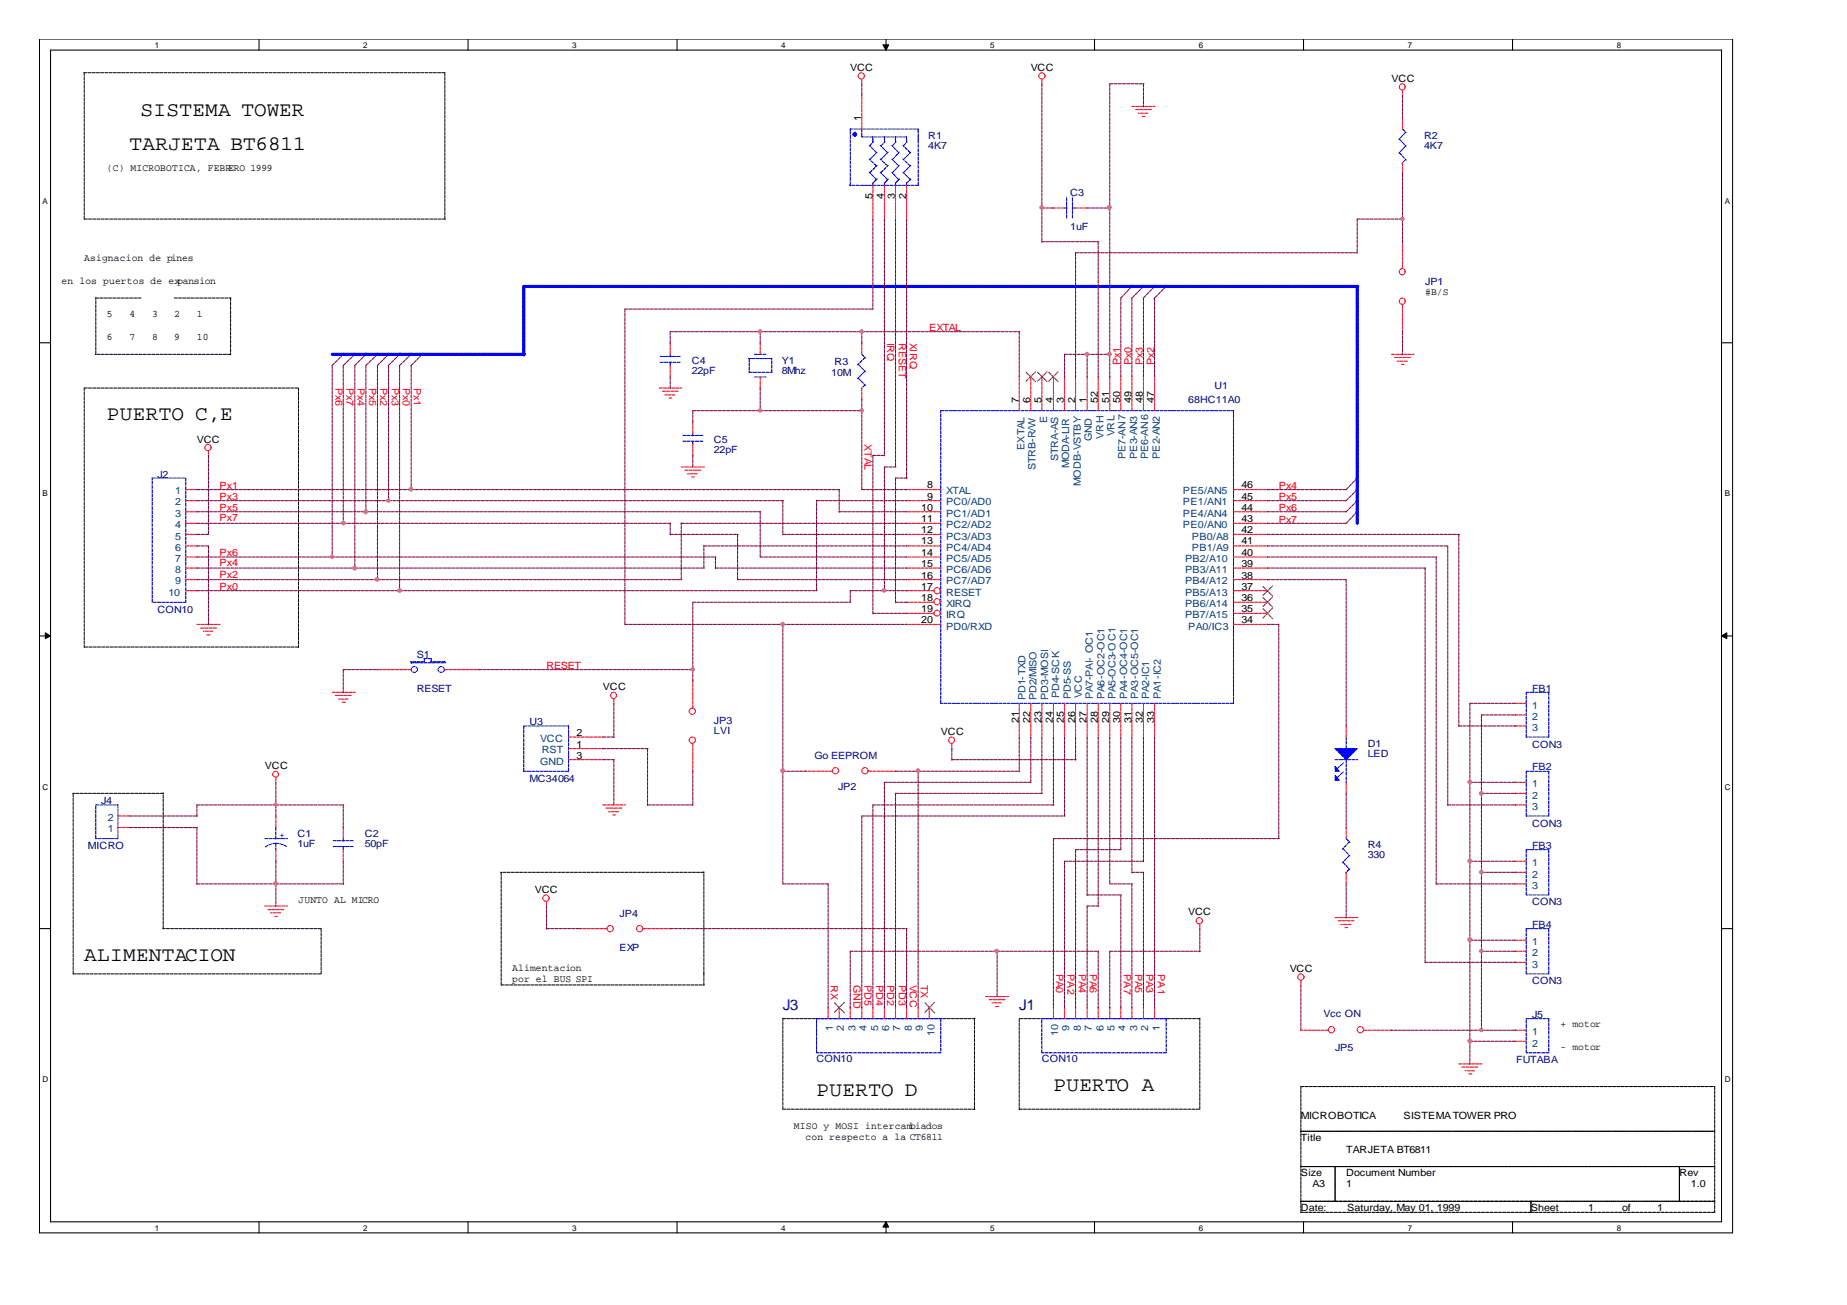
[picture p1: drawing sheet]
<svg xmlns="http://www.w3.org/2000/svg" width="297mm" height="210mm" viewBox="0 0 297 210" stroke-linecap="round" stroke-linejoin="round" font-family="sans-serif">
<g fill="none" stroke="#000" stroke-width=".17">
<path d="M6.3 6.3h272.3v192h-272.3zM8.1 8.1h268.8v188.4h-268.8zM41.7 6.3v1.8M75.3 6.3v1.8M108.9 6.3v1.8M142.5 6.3v1.8M176 6.3v1.8M209.6 6.3v1.8M243.2 6.3v1.8M6.3 55.1h1.8M276.9 55.1h1.7M6.3 102.3h1.8"/>
<path d="M276.9 102.3h1.7M6.3 149.4h1.8M276.9 149.4h1.7M41.7 196.5v1.8M75.3 196.5v1.8M108.9 196.5v1.8M142.5 196.5v1.8M176 196.5v1.8M209.6 196.5v1.8M243.2 196.5v1.8"/>
</g>
<g fill="#000" stroke="#000" stroke-width=".16">
<path d="M142 7.2h.9l-.4 .9z" fill-rule="evenodd"/>
<path d="M7.3 101.8l.8 .5-.8 .4z" fill-rule="evenodd"/>
<path d="M276.9 102.3l.8-.5v.9z" fill-rule="evenodd"/>
<path d="M142.5 196.5l.4 .9h-.9z" fill-rule="evenodd"/>
</g>
<g fill="none" stroke="#000" stroke-width=".16" stroke-dasharray=".5 .2">
<path d="M13.5 11.7v23.6M71.5 11.7h-58M13.5 35.2h58.1M71.5 35.2v-23.6M15.4 57v-9.1M15.4 47.9h7.3M28 47.9h9.2M37.1 47.9v9.2M37.1 57h-21.8M13.5 62.4h34.6M13.5 62.4v41.8M48 62.4v41.8"/>
<path d="M48 104.1h-34.5M26.2 127.6h-14.5M11.8 156.6v-29.1M11.8 156.6h39.9M26.2 149.4v-21.9M51.6 156.6v-7.3M51.6 149.4h-25.4M80.6 140.3v18.2M80.6 158.4h32.7M113.2 156.6v-16.4M113.2 140.3h-32.7M113.2 158.4v-1.8"/>
<path d="M125.9 178.4h30.9M125.9 178.4v-14.6M125.9 163.8h30.9M156.7 178.4v-14.6M163.9 163.8v14.7M163.9 178.4h29.1M193 178.4v-14.6M193 163.8h-29.2"/>
</g>
<g fill="none" stroke="#000" stroke-width=".17" stroke-dasharray=".5 .2">
<path d="M209.2 174.8h66.6M275.8 174.8v7.2M209.2 182v-7.2M209.2 182h66.6M209.2 187.6v-5.6M209.2 187.6h5.5M209.2 193.2v-5.6M209.2 193.2h37M209.2 195v-1.8M214.7 187.6v5.6M214.7 193.2h-5.5M214.7 187.6h55.4"/>
<path d="M214.7 193.2v-5.6M246.2 193.2v1.8M246.2 195h-37M246.2 193.2h29.6M246.2 195v-1.8M270.1 187.6v5.6M270.1 193.2h-55.4M270.1 187.6h5.7M270.1 193.2v-5.6M275.8 182h-66.6M275.8 182v5.6M275.8 187.6h-66.6"/>
<path d="M275.8 187.6v5.6M275.8 193.2h-5.7M275.8 193.2v1.8M275.8 195h-29.6"/>
</g>
<g fill="none" stroke="#f00" stroke-width=".17" stroke-dasharray=".5 .2">
<path d="M138.6 12.8v.8M167.6 12.8v.8M182 17.1h3.8M182.6 17.6h2.7M183.7 18.7h.4M184.6 18.2h-1.6M225.6 14.6v.8M138.6 20.8v-5.5M140.4 29.8v5.5M142.2 29.8v5.5M144 29.8v5.5M145.8 29.8v5.5"/>
<path d="M171.2 33.5h-1.9M173 33.5h1.9M225.6 20.8v-2M225.6 26.2v1.8M107.8 57v-2M107.8 58.8v1.9M122.3 57v-2M138.6 57v-2M223.8 57h3.6M224.3 57.5h2.6M225.4 58.6h.4M225.6 49v4.4"/>
<path d="M225.6 43.2v-4.4M226.3 58.1h-1.6M29.9 78.8h1.8M33.5 72.6v.7M106 62.4h3.6M106.5 62.9h2.6M107.6 64h.4M108.5 63.5h-1.6M109.6 75.1h3.7M110.2 75.6h2.6M111.3 76.7h.4M111.4 69.7v-2"/>
<path d="M111.4 71.5v1.8M112.1 76.2h-1.5M122.3 60.6v1.9M138.6 62.4v1.9M151.3 78.8h-5.6M163.9 66.1v-5.5M165.8 66.1v-5.5M167.6 66.1v-5.5M169.4 66.1v-5.5M171.2 66.1v-5.5M173 66.1v-5.5M174.8 66.1v-5.5"/>
<path d="M176.6 66.1v-5.5M178.5 66.1v-5.5M180.3 66.1v-5.5M182 66.1v-5.5M183.9 66.1v-5.5M185.7 66.1v-5.5M198.4 78.8h5.5M29.9 80.5h1.8M29.9 82.3h1.8M29.9 84.2h1.8M29.9 86h1.8M29.9 87.8h1.8"/>
<path d="M29.9 89.6h1.8M29.9 91.4h1.8M29.9 93.2h1.8M29.9 95h1.8M150.2 98.7h-4.5M150.2 96.9h-4.5M150.2 95h-4.5M151.3 93.2h-5.6M151.3 91.4h-5.6M151.3 89.6h-5.6M151.3 87.8h-5.6M151.3 86h-5.6"/>
<path d="M151.3 84.2h-5.6M151.3 82.3h-5.6M151.3 80.5h-5.6M198.4 80.5h5.5M198.4 82.3h5.5M198.4 84.2h5.5M198.4 86h5.5M198.4 87.8h5.5M198.4 89.6h5.5M198.4 91.4h5.5M198.4 93.2h5.5M198.4 95h5.5"/>
<path d="M198.4 96.9h5.5M198.4 98.7h5.5M31.7 100.4h3.7M32.3 101h2.6M33.3 102.1h.5M34.2 101.5h-1.5M53.4 111.4h3.7M53.9 111.9h2.7M55 113h.5M56 112.5h-1.6M66.1 107.7h-5.5M71.5 107.7h5.5"/>
<path d="M91.4 118.5h5.6M98.7 112.5v.7M111.4 119.6v4.5M111.4 113.9v-4.5M151.3 100.4h-5.6M153.1 119.6v.9M163.9 113.1v5.5M165.8 113.1v5.5M167.6 113.1v5.5M169.4 113.1v5.5M171.2 113.1v5.5M173 113.1v5.5"/>
<path d="M174.8 113.1v5.5M176.6 113.1v5.5M178.5 113.1v5.5M180.3 113.1v5.5M182 113.1v5.5M183.9 113.1v5.5M185.7 113.1v5.5M198.4 100.4h5.5M216.5 118.5v-1.8M245.4 113.1h-1.8M245.4 115h-1.8M245.4 116.8h-1.8"/>
<path d="M19 133.1h1.9M19 131.2h1.9M44.4 125.1v.8M44.4 133.1v-1.9M44.4 136.7v1.9M55.2 134.9v-1.9M55.2 136.7v1.9M91.4 120.4h5.6M91.4 122.2h5.6M96.9 129.5h3.7M97.5 130h2.6M98.6 131.1h.4"/>
<path d="M99.5 130.6h-1.6M133.9 124.1h-4.4M139.7 124.1h4.4M216.5 125.8v1.9M216.5 134.9v-1.9M245.4 125.8h-1.8M245.4 127.6h-1.8M245.4 129.5h-1.8M245.4 138.5h-1.8M42.6 145.7h3.6M43.1 146.3h2.6M44.2 147.4h.4"/>
<path d="M45.1 146.8h-1.6M87.9 145v.8M97.6 149.4h-4.4M103.5 149.4h4.4M193 148.7v.8M209.2 157.7v.8M214.7 147.6h3.7M215.2 148.1h2.6M216.3 149.2h.4M216.5 140.3v2M217.3 148.7h-1.7M245.4 151.2h-1.8"/>
<path d="M245.4 153h-1.8M245.4 154.8h-1.8M245.4 140.3h-1.8M245.4 142.2h-1.8M133.2 163.8v-1.8M135 163.8v-1.8M136.7 163.8v-1.8M138.6 163.8v-1.8M140.4 163.8v-1.8M142.2 163.8v-1.8M144 163.8v-1.8M145.8 163.8v-1.8"/>
<path d="M147.7 163.8v-1.8M149.4 163.8v-1.8M158.5 160.3h3.7M159.1 160.8h2.6M160.1 161.9h.5M161 161.3h-1.5M169.4 163.8v-1.8M171.2 163.8v-1.8M173 163.8v-1.8M174.8 163.8v-1.8M176.6 163.8v-1.8M178.5 163.8v-1.8"/>
<path d="M180.3 163.8v-1.8M182 163.8v-1.8M183.9 163.8v-1.8M185.7 163.8v-1.8M213.6 165.7h-4.5M219.4 165.7h4.5M234.6 171.1h3.7M235.1 171.6h2.6M236.2 172.7h.5M237.2 172.2h-1.6M245.4 165.7h-1.8M245.4 167.5h-1.8"/>
<circle cx="138.5" cy="12.2" r=".5"/>
<circle cx="167.6" cy="12.2" r=".5"/>
<circle cx="225.5" cy="14" r=".49"/>
<circle cx="225.5" cy="48.4" r=".49"/>
<circle cx="225.5" cy="43.7" r=".49"/>
<circle cx="33.5" cy="72" r=".5"/>
<circle cx="150.7" cy="95" r=".5"/>
<circle cx="150.7" cy="96.8" r=".5"/>
<circle cx="150.7" cy="98.6" r=".48"/>
<circle cx="98.7" cy="111.9" r=".49"/>
<circle cx="111.3" cy="114.4" r=".5"/>
<circle cx="111.3" cy="119.1" r=".5"/>
<circle cx="153" cy="119.1" r=".49"/>
<circle cx="44.3" cy="124.5" r=".47"/>
<circle cx="134.4" cy="124" r=".5"/>
<circle cx="139.1" cy="124" r=".5"/>
<circle cx="87.8" cy="144.5" r=".5"/>
<circle cx="98.1" cy="149.4" r=".5"/>
<circle cx="102.9" cy="149.4" r=".5"/>
<circle cx="192.9" cy="148.1" r=".5"/>
<circle cx="209.2" cy="157.2" r=".5"/>
<circle cx="214.1" cy="165.6" r=".5"/>
<circle cx="218.8" cy="165.6" r=".5"/>
</g>
<g fill="none" stroke="#00f" stroke-width=".17" stroke-dasharray=".5 .2">
<path d="M136.7 21.1v8.6M136.7 29.6v.3M136.7 21.1v-.4M136.7 20.8h11M138.6 20.8v1.3M139.9 27.8l1.2-1.2M139.9 25.7l1.2-1.2M139.9 23.5l.6-.7M140.4 29.8v-.4M140.4 29.5l.7-.7M140.4 22.9v-.4M140.4 22.5v-.6"/>
<path d="M140.7 29.1l.4-.3M141 28.9l-1.2-1.2M141 26.7l-1.2-1.1M141 24.6l-1.2-1.2M141.6 27.8l1.2-1.2M141.6 25.7l1.2-1.2M141.6 23.5l.7-.7M142.2 29.8v-.4M142.2 29.5l.6-.7M142.2 22.9v-.4M142.2 22v.6M142.6 29.1l.2-.3"/>
<path d="M142.7 28.9l-1.1-1.2M142.7 26.7l-1.1-1.1M142.7 24.6l-1.1-1.2M143.5 27.8l1.1-1.2M143.5 25.7l1.1-1.2M143.5 23.5l.6-.7M144 29.8v-.4M144 29.5l.6-.7M144 22.9v-.4M144 22.5v-.6M144.4 29.1l.2-.3M144.5 28.9l-1.1-1.2"/>
<path d="M144.5 26.7l-1.1-1.1M144.5 24.6l-1.1-1.2M145.3 27.8l1.2-1.2M145.3 25.7l1.2-1.2M145.3 23.5l.6-.7M145.8 29.8v-.4M145.8 29.5l.7-.7M145.8 22.9v-.4M145.8 22.5v-.6M145.8 22h-7.3M146.2 29.1l.3-.3M146.4 28.9l-1.2-1.2"/>
<path d="M146.4 26.7l-1.2-1.1M146.4 24.6l-1.2-1.2M147.7 29.8v-7.3M147.7 22v.6M147.7 22v-1M147.7 29.8h-11M147.7 20.8v.4M171.2 33.5h.4M171.5 35.1v-3.4M172.5 35.1v-3.4M173 33.5h-.6M225 22.4l1.1 1.2"/>
<path d="M225 24.6l1.1 1.2M225.6 20.8l.5 .6M226.1 21.3l-1.1 1.2M226.1 23.5l-1.1 1.2M226.1 25.7l-.6 .6M106.2 58.3h3.3M106.2 57.3h3.3M107.8 57v.4M107.8 58.8v-.6M120.5 57.7v2.3M120.5 59.9h3.7M123.2 57h-1.9"/>
<path d="M124.1 57.7h-3.7M124.1 59.9v-2.3M138 58.6l1.2 1.2M138.6 57l.6 .6M139.1 57.5l-1.2 1.2M139.1 59.7l-1.2 1.2M24.5 76.9h5.4M29.9 76.9v20M109.8 71h3.3M109.8 70h3.3M111.4 69.7v.4M111.4 71.5v-.6"/>
<path d="M123.2 60.6h-1.9M138 60.8l1.2 1.2M139.1 61.9l-.6 .6M151.3 66.1h47.1M198.4 66.1v47M24.5 96.9v-20M29.9 96.9h-5.4M66.1 106.6h5.5M66.1 106.4v.3M68.2 105.9v.6M68.2 106.4h-2.2M69.3 106.4v-.6"/>
<path d="M69.3 105.9h-1.1M71.5 106.6v-.2M71.5 106.4h-2.2M84.2 116.8h7.2M91.4 116.8v7.3M151.3 113.1v-47M198.4 113.1h-47.1M216.5 118.5v2M245.4 111.4h3.7M245.4 118.5v-7.1M249.1 111.4v7.1M249.1 118.5h-3.7"/>
<path d="M15.4 129.5h3.6M15.4 134.9v-5.4M19 129.5v5.4M19 134.9h-3.6M42.6 134.9h3.6M44.4 135.7v1.1M44.4 133.1v1.9M44.4 135.7l-.8 .1-.9 .4M46.1 136.2l-.7-.4-1-.1M53.6 136.2h3.4M53.6 135.2h3.4M55.2 134.9v.4"/>
<path d="M55.2 136.7v-.6M84.2 124.1v-7.3M91.4 124.1h-7.2M214.7 122.2h3.7M215.1 123.6l1-.9M215.1 125.1l1-1M216 136.5l1.1 1.2M216 138.7l1.1 1.2M216.5 122.2v3.7M216.5 134.9l.6 .6M217 135.4l-1.1 1.2M217 137.6l-1.1 1.2"/>
<path d="M217 139.8l-.6 .6M245.4 124.1h3.7M245.4 131.2v-7.1M245.4 136.7h3.7M249.1 124.1v7.1M249.1 131.2h-3.7M249.1 136.7v7.2M245.4 149.4h3.7M245.4 156.6v-7.2M245.4 143.9v-7.2M249.1 149.4v7.2M249.1 156.6h-3.7"/>
<path d="M249.1 143.9h-3.7M131.3 163.8h20M131.3 169.3v-5.5M151.3 163.8v5.5M151.3 169.3h-20M167.6 163.8h19.9M167.6 169.3v-5.5M187.5 163.8v5.5M187.5 169.3h-19.9M245.4 163.8h3.7M245.4 169.3v-5.5M249.1 163.8v5.5"/>
<path d="M249.1 169.3h-3.7"/>
<circle cx="66.7" cy="107.7" r=".48"/>
<circle cx="71" cy="107.7" r=".48"/>
</g>
<g fill="#00f" stroke="#00f" stroke-width=".17" stroke-dasharray=".5 .2">
<path d="M214.7 120.4h3.6l-1.8 1.8z" fill-rule="evenodd"/>
<path d="M214.7 123.3l.7 .8h-.7z" fill-rule="evenodd"/>
<path d="M214.7 124.7l.7 .8h-.7z" fill-rule="evenodd"/>
<circle cx="137.4" cy="21.6" r=".31"/>
</g>
<g fill="none" stroke="#804000" stroke-width=".17" stroke-dasharray=".5 .2">
<path d="M165 59.9l1.5 1.5M166.9 59.9l1.5 1.5M168.7 59.9l1.5 1.5M165 61.3l1.5-1.5M166.9 61.3l1.5-1.5M168.7 61.3l1.5-1.5M203.1 94.3l1.5 1.6M203.1 95.8l1.5-1.6M203.1 96.1l1.5 1.5M203.1 97.6l1.5-1.6M203.1 97.9l1.5 1.6M203.1 99.4l1.5-1.6"/>
<path d="M134.2 161.3l1.6 1.6M134.2 162.8l1.6-1.6M148.8 161.3l1.5 1.6M148.8 162.8l1.5-1.6"/>
</g>
<g fill="none" stroke="#800040" stroke-width=".17" stroke-dasharray=".5 .2">
<path d="M138.6 13.5v1.9M167.6 13.5v20M178.5 13.5h5.5M178.5 13.5v20M183.9 13.5v3.7M225.6 15.3v3.7M140.4 35.2v14.6M142.2 35.2v38.1M144 35.2v40M145.8 35.2v41.8M167.6 33.5h1.9M167.6 38.9h9.1"/>
<path d="M167.6 33.5v5.5M174.8 33.5h3.8M176.6 38.9v21.8M178.5 33.5v23.6M218.3 35.2h7.3M218.3 35.2v5.5M225.6 28v7.3M225.6 35.2v3.8M53.4 58.8v30.9M55.2 57l-1.9 1.9M55.2 58.8v25.5M57.1 57l-2 1.9"/>
<path d="M57.1 58.8v32.7M58.8 57l-1.8 1.9M58.8 58.8v23.6M60.7 57l-1.9 1.9M60.7 58.8v34.5M62.5 57l-1.9 1.9M62.5 58.8v21.8M64.3 57l-1.9 1.9M64.3 58.8v36.3M66.1 57l-1.9 1.9M66.1 58.8v20M67.9 57l-1.9 1.9"/>
<path d="M100.5 49.7h40M100.5 49.7v50.8M107.8 53.4h14.5M107.8 53.4v1.8M122.3 53.4v1.8M122.3 53.4h16.4M138.6 53.4v1.8M138.6 53.4h25.4M163.9 53.4v7.3M171.2 57h3.7M171.2 57v3.7M173 40.7h45.4"/>
<path d="M173 40.7v20M174.8 57v3.7M174.8 57h3.8M178.5 57v3.7M180.3 47.9v12.8M182 46.1l-1.8 1.9M182 47.9v12.8M183.9 46.1l-2 1.9M183.9 47.9v12.8M185.7 46.1l-1.9 1.9M185.7 47.9v12.8M187.5 46.1l-1.9 1.9"/>
<path d="M225.6 53.4v3.7M31.7 78.8h34.5M33.5 73.3v12.7M66.1 78.8h68.9M107.8 60.6v1.9M111.4 66.1h10.9M111.4 66.1v1.8M111.4 73.3v1.9M122.3 62.4v3.7M122.3 66.1h16.4M135 78.8v3.6M138.6 78.8h7.3"/>
<path d="M138.6 64.2v1.9M138.6 66.1v12.7M140.4 73.3h1.9M140.4 73.3v25.4M142.2 75.1h1.9M142.2 75.1v20M144 76.9h1.9M144 76.9v20.1M203.8 78.8h12.8M218.3 78.8l-1.9 1.8M218.3 76.9l-1.9 1.9M31.7 82.3h27.2"/>
<path d="M31.7 86h1.9M31.7 87.8h1.9M31.7 89.6h21.8M31.7 95h32.6M31.7 91.4h25.4M31.7 80.5h30.9M31.7 93.2h29.1M31.7 84.2h23.6M33.5 87.8v12.7M53.4 89.6h61.7M55.2 84.2h52.7M57.1 91.4h56.2"/>
<path d="M58.8 82.3h63.5M60.7 93.2h48.9M62.5 80.5h63.5M64.3 95h67.1M107.8 86h10.9M107.8 84.2v1.8M109.6 84.2h36.3M109.6 93.2v-9.1M111.4 96.9h25.4M111.4 96.9v10.9M113.2 91.4v-3.7M113.2 87.8h32.7"/>
<path d="M115.1 89.6v1.9M115.1 91.4h30.8M118.6 86v7.3M118.6 93.2h27.3M122.3 82.3v7.4M122.3 89.6h23.6M125.9 80.5v5.5M125.9 86h20M131.3 95v-14.6M131.3 80.5h14.6M135 82.3h10.9M136.7 95h5.6"/>
<path d="M136.7 95v2M140.4 98.7h5.5M142.2 95h3.7M144 96.9h1.9M203.8 80.5h12.8M203.8 84.2h12.8M203.8 86h30.9M203.8 87.8h29.1M203.8 89.6h27.3M203.8 91.4h25.5M203.8 93.2h12.8M203.8 82.3h12.8"/>
<path d="M216.5 93.2v23.7M218.3 82.3l-1.9 2M218.3 80.5l-1.9 1.9M229.2 91.4v63.5M231 89.6v52.7M232.8 87.8v41.8M234.6 86v30.9M55.2 107.7h5.6M55.2 107.7v3.7M77 107.7h34.5M96.9 118.5h1.9M98.7 113.1v5.5"/>
<path d="M100.5 100.4h25.5M111.4 107.7v1.9M125.9 100.4v23.7M125.9 100.4h20M163.9 118.5v5.6M165.8 118.5v7.4M167.6 118.5v9.2M169.4 118.5v11.1M171.2 118.5v12.8M173 118.5v3.8M174.8 118.5v25.5M176.6 118.5v27.3"/>
<path d="M178.5 118.5v23.8M180.3 118.5v18.3M182 118.5v21.9M183.9 118.5v20.1M185.7 118.5v43.7M203.8 100.4h1.9M205.7 100.4v34.6M234.6 116.8h9.2M236.4 113.1h7.4M236.4 113.1v12.8M238.3 115h5.5M238.3 115v12.7"/>
<path d="M20.8 131.2h10.9M20.8 133.1h10.9M31.7 129.5h12.7M31.7 129.5v1.8M31.7 133.1v9.2M44.4 125.8v3.8M44.4 138.5v3.8M44.4 129.5h10.9M44.4 129.5v1.8M55.2 129.5v3.7M55.2 138.5v3.8M96.9 120.4h7.3"/>
<path d="M96.9 122.2h1.9M98.7 122.2v7.4M104.1 129.5h7.4M104.1 120.4v9.2M111.4 124.1v5.5M125.9 124.1h3.7M125.9 124.1v18.2M138.6 131.2h32.7M138.6 131.2v31M140.4 129.5h29.1M140.4 129.5v32.7M142.2 125.8h23.7"/>
<path d="M142.2 125.8v36.4M144 124.1h3.7M144 127.6h23.6M144 127.6v34.6M147.7 124.1v38.1M147.7 124.1h16.3M153.1 122.2h20M153.1 120.4v1.9M169.4 134.9h36.3M169.4 134.9v27.3M171.2 138.5h12.8M171.2 138.5v23.7"/>
<path d="M173 136.7h7.3M173 136.7v25.5M216.5 127.6v5.6M232.8 129.5h11M236.4 125.8h7.4M236.4 138.5h7.4M236.4 125.8v12.8M236.4 138.5v12.8M238.3 127.6h5.5M238.3 127.6v12.8M31.7 142.2h12.7M44.4 142.2h10.9"/>
<path d="M44.4 142.2v3.6M87.9 149.4h5.5M87.9 145.7v3.8M107.8 149.4h38.1M125.9 142.2h7.4M133.2 142.2v20M136.7 153h23.7M136.7 153v9.2M145.8 149.4v12.8M160.4 153v7.4M160.4 153h16.3M174.8 143.9h5.5"/>
<path d="M174.8 145.7h1.9M174.8 145.7v16.5M176.6 153v9.2M178.5 142.2h3.6M178.5 153h14.5M178.5 153v9.2M180.3 143.9v18.3M182 140.3h2M182 142.2v20M183.9 140.3v21.9M193 149.4v3.7M216.5 142.2v5.5"/>
<path d="M229.2 154.8h14.6M231 142.2h12.8M236.4 151.2h7.4M236.4 151.2v16.4M238.3 140.3h5.5M238.3 153h5.5M238.3 140.3v12.8M238.3 153v12.8M209.2 165.7v-7.4M236.4 167.5h7.4M236.4 167.5v3.7M238.3 165.7h5.5"/>
<path d="M238.3 165.7h-14.6"/>
</g>
<g fill="none" stroke="#00f" stroke-width=".51" stroke-dasharray=".5 .2">
<path d="M53.4 57h1.9M55.2 57h1.9M57.1 57h1.8M58.8 57h2M60.7 57h1.9M62.5 57h1.8M64.3 57h1.9M66.1 57h1.9M67.9 57h16.4M84.2 46.1v11M84.2 46.1h97.9M182 46.1h2"/>
<path d="M183.9 46.1h1.9M185.7 46.1h1.9M187.5 46.1h30.9M218.3 46.1v30.9M218.3 78.8v1.8M218.3 76.9v1.9M218.3 80.5v1.9M218.3 82.3v2"/>
</g>
<g fill="#f0f" stroke="#f0f" stroke-width=".17" stroke-dasharray=".5 .2">
<circle cx="122.2" cy="53.3" r=".29"/>
<circle cx="174.8" cy="56.9" r=".29"/>
<circle cx="66.1" cy="78.7" r=".31"/>
<circle cx="58.8" cy="82.3" r=".31"/>
<circle cx="53.4" cy="89.5" r=".29"/>
<circle cx="64.3" cy="95" r=".31"/>
<circle cx="142.2" cy="95" r=".31"/>
<circle cx="147.6" cy="124" r=".31"/>
<circle cx="44.3" cy="129.4" r=".29"/>
<circle cx="44.3" cy="142.1" r=".31"/>
<circle cx="160.3" cy="153" r=".31"/>
<circle cx="111.4" cy="107.7" r=".29"/>
<circle cx="122.2" cy="66" r=".29"/>
<circle cx="125.8" cy="100.4" r=".31"/>
<circle cx="125.8" cy="124" r=".31"/>
<circle cx="167.5" cy="33.4" r=".31"/>
<circle cx="178.4" cy="33.4" r=".33"/>
<circle cx="225.5" cy="35.2" r=".29"/>
<circle cx="236.4" cy="125.8" r=".31"/>
<circle cx="238.2" cy="127.6" r=".31"/>
<circle cx="178.4" cy="57" r=".31"/>
<circle cx="138.6" cy="53.3" r=".29"/>
<circle cx="138.6" cy="66" r=".29"/>
<circle cx="236.4" cy="138.5" r=".31"/>
<circle cx="238.2" cy="140.3" r=".29"/>
<circle cx="236.4" cy="151.1" r=".33"/>
<circle cx="238.2" cy="153" r=".29"/>
<circle cx="236.4" cy="167.4" r=".31"/>
<circle cx="57" cy="91.4" r=".31"/>
<circle cx="62.4" cy="80.5" r=".29"/>
<circle cx="60.6" cy="93.2" r=".31"/>
<circle cx="55.2" cy="84.1" r=".31"/>
<circle cx="238.2" cy="165.7" r=".29"/>
</g>
<g font-size="3.3">
<text x="22.6" y="18.6">SISTEMA TOWER</text>
<text x="20.8" y="24.1">TARJETA BT6811</text>
<text x="17.2" y="67.6">PUERTO C,E</text>
<text x="13.5" y="154.5">ALIMENTACION</text>
<text x="131.3" y="176.3">PUERTO D</text>
<text x="169.4" y="175.5">PUERTO A</text>
</g>
<g font-size="2.4" fill="#000080">
<text x="125.9" y="162.5">J3</text>
<text x="163.9" y="162.5">J1</text>
</g>
<g font-size="1.6">
<text x="136.7" y="11.4">VCC</text>
<text x="165.8" y="11.4">VCC</text>
<text x="223.8" y="13.2">VCC</text>
<text x="138.5" y="19.5" transform="rotate(-90 138.5 19.5)">1</text>
<text x="17.2" y="27.5">(C) MICROBOTICA, FEBRERO 1999</text>
<text x="140.3" y="32" transform="rotate(-90 140.3 32)">5</text>
<text x="142.2" y="32" transform="rotate(-90 142.2 32)">4</text>
<text x="143.9" y="32" transform="rotate(-90 143.9 32)">3</text>
<text x="145.7" y="32" transform="rotate(-90 145.7 32)">2</text>
<text x="9.9" y="45.6">en los puertos de expansion</text>
<text x="13.5" y="42">Asignacion de pines</text>
<text x="229.2" y="47.4">#B/S</text>
<text x="17.2" y="51.1">5</text>
<text x="20.8" y="51.1">4</text>
<text x="24.5" y="51.1">3</text>
<text x="28" y="51.1">2</text>
<text x="31.7" y="51.1">1</text>
<text x="17.2" y="54.7">6</text>
<text x="20.8" y="54.7">7</text>
<text x="24.5" y="54.7">8</text>
<text x="28" y="54.7">9</text>
<text x="31.7" y="54.7">10</text>
<text x="163.8" y="64.8" transform="rotate(-90 163.8 64.8)">7</text>
<text x="165.7" y="64.8" transform="rotate(-90 165.7 64.8)">6</text>
<text x="167.5" y="64.8" transform="rotate(-90 167.5 64.8)">5</text>
<text x="169.3" y="64.8" transform="rotate(-90 169.3 64.8)">4</text>
<text x="171.1" y="64.8" transform="rotate(-90 171.1 64.8)">3</text>
<text x="172.9" y="64.8" transform="rotate(-90 172.9 64.8)">2</text>
<text x="174.8" y="64.8" transform="rotate(-90 174.8 64.8)">1</text>
<text x="176.5" y="64.8" transform="rotate(-90 176.5 64.8)">52</text>
<text x="178.4" y="64.8" transform="rotate(-90 178.4 64.8)">51</text>
<text x="180.2" y="64.8" transform="rotate(-90 180.2 64.8)">50</text>
<text x="181.9" y="64.8" transform="rotate(-90 181.9 64.8)">49</text>
<text x="183.8" y="64.8" transform="rotate(-90 183.8 64.8)">48</text>
<text x="185.6" y="64.8" transform="rotate(-90 185.6 64.8)">47</text>
<text x="31.7" y="71.2">VCC</text>
<text x="148.2" y="82.1">10</text>
<text x="149.1" y="80.4">9</text>
<text x="149.1" y="78.5">8</text>
<text x="199.6" y="78.5">46</text>
<text x="199.6" y="80.4">45</text>
<text x="199.6" y="82.1">44</text>
<text x="148.2" y="89.4">14</text>
<text x="148.2" y="87.6">13</text>
<text x="148.2" y="85.8">12</text>
<text x="148.2" y="84">11</text>
<text x="199.6" y="89.4">40</text>
<text x="199.6" y="84">43</text>
<text x="199.6" y="85.8">42</text>
<text x="199.6" y="87.6">41</text>
<text x="148.2" y="94.8">17</text>
<text x="148.2" y="93.1">16</text>
<text x="148.2" y="91.2">15</text>
<text x="199.6" y="91.2">39</text>
<text x="199.6" y="93.1">38</text>
<text x="199.6" y="94.8">37</text>
<text x="148.2" y="98.5">19</text>
<text x="148.2" y="96.6">18</text>
<text x="148.2" y="100.3">20</text>
<text x="199.6" y="96.6">36</text>
<text x="199.6" y="98.5">35</text>
<text x="199.6" y="100.3">34</text>
<text x="96.9" y="111">VCC</text>
<text x="92.7" y="118.4">2</text>
<text x="151.3" y="118.3">VCC</text>
<text x="163.8" y="116.3" transform="rotate(-90 163.8 116.3)">21</text>
<text x="165.7" y="116.3" transform="rotate(-90 165.7 116.3)">22</text>
<text x="167.5" y="116.3" transform="rotate(-90 167.5 116.3)">23</text>
<text x="169.3" y="116.3" transform="rotate(-90 169.3 116.3)">24</text>
<text x="171.1" y="116.3" transform="rotate(-90 171.1 116.3)">25</text>
<text x="172.9" y="116.3" transform="rotate(-90 172.9 116.3)">26</text>
<text x="174.8" y="116.3" transform="rotate(-90 174.8 116.3)">27</text>
<text x="176.5" y="116.3" transform="rotate(-90 176.5 116.3)">28</text>
<text x="178.4" y="116.3" transform="rotate(-90 178.4 116.3)">29</text>
<text x="180.2" y="116.3" transform="rotate(-90 180.2 116.3)">30</text>
<text x="181.9" y="116.3" transform="rotate(-90 181.9 116.3)">31</text>
<text x="183.8" y="116.3" transform="rotate(-90 183.8 116.3)">32</text>
<text x="185.6" y="116.3" transform="rotate(-90 185.6 116.3)">33</text>
<text x="42.6" y="123.7">VCC</text>
<text x="92.7" y="120.2">1</text>
<text x="92.7" y="122">3</text>
<text x="86" y="143.7">VCC</text>
<text x="48" y="145.3">JUNTO AL MICRO</text>
<text x="191.1" y="147.2">VCC</text>
<text x="82.4" y="156.1">Alimentacion</text>
<text x="82.4" y="158">por el BUS SPI</text>
<text x="207.4" y="156.3">VCC</text>
<text x="251" y="165.2">+ motor</text>
<text x="251" y="168.8">- motor</text>
<text x="209.2" y="179.9">MICROBOTICA</text>
<text x="225.7" y="179.9">SISTEMA TOWER PRO</text>
<text x="127.7" y="181.5">MISO y MOSI intercambiados</text>
<text x="129.5" y="183.3">con respecto a la CT6811</text>
<text x="209.2" y="183.5">Title</text>
<text x="216.5" y="185.5">TARJETA BT6811</text>
<text x="209.2" y="189.2">Size</text>
<text x="211.1" y="190.9">A3</text>
<text x="216.5" y="189.2">Document Number</text>
<text x="216.5" y="190.9">1</text>
<text x="270.1" y="189.2">Rev</text>
<text x="271.9" y="190.9">1.0</text>
<text x="209.2" y="194.7">Date:</text>
<text x="216.7" y="194.7">Saturday, May 01, 1999</text>
<text x="246.2" y="194.7">Sheet</text>
<text x="255.4" y="194.7">1</text>
<text x="260.9" y="194.7">of</text>
<text x="266.5" y="194.7">1</text>
</g>
<g font-size="1.6" fill="#000080">
<text x="149.3" y="22.3">R1</text>
<text x="149.3" y="23.9">4K7</text>
<text x="229" y="22.3">R2</text>
<text x="229" y="23.9">4K7</text>
<text x="172.1" y="31.5">C3</text>
<text x="172.1" y="36.9">1uF</text>
<text x="229.2" y="45.8">JP1</text>
<text x="111.3" y="58.5">C4</text>
<text x="125.7" y="58.5">Y1</text>
<text x="134.2" y="58.7">R3</text>
<text x="111.3" y="60.1">22pF</text>
<text x="125.7" y="60.1">8Mhz</text>
<text x="133.7" y="60.5">10M</text>
<text x="191.1" y="64.9">68HC11A0</text>
<text x="195.3" y="62.5">U1</text>
<text x="114.8" y="71.2">C5</text>
<text x="25.3" y="76.8">J2</text>
<text x="114.8" y="72.8">22pF</text>
<text x="25.3" y="98.6">CON10</text>
<text x="67.1" y="105.8">S1</text>
<text x="67.1" y="111.3">RESET</text>
<text x="246.4" y="111.3">FB1</text>
<text x="85.2" y="116.7">U3</text>
<text x="114.8" y="116.5">JP3</text>
<text x="114.8" y="118.1">LVI</text>
<text x="85.2" y="125.7">MC34064</text>
<text x="131" y="122.1">Go EEPROM</text>
<text x="220" y="120.1">D1</text>
<text x="220" y="121.8">LED</text>
<text x="246.4" y="120.3">CON3</text>
<text x="246.4" y="123.9">FB2</text>
<text x="16.3" y="129.4">J4</text>
<text x="134.8" y="127">JP2</text>
<text x="14.1" y="136.6">MICRO</text>
<text x="47.8" y="134.6">C1</text>
<text x="47.8" y="136.2">1uF</text>
<text x="58.7" y="134.6">C2</text>
<text x="58.7" y="136.2">50pF</text>
<text x="220" y="136.4">R4</text>
<text x="246.4" y="132.9">CON3</text>
<text x="246.4" y="136.6">FB3</text>
<text x="220" y="138">330</text>
<text x="99.7" y="147.5">JP4</text>
<text x="246.4" y="149.3">FB4</text>
<text x="246.4" y="145.6">CON3</text>
<text x="99.7" y="152.9">EXP</text>
<text x="246.4" y="158.3">CON3</text>
<text x="212.8" y="163.6">Vcc ON</text>
<text x="246.4" y="163.8">J5</text>
<text x="131.3" y="170.9">CON10</text>
<text x="167.6" y="170.9">CON10</text>
<text x="214.7" y="169">JP5</text>
<text x="243.8" y="171">FUTABA</text>
</g>
<g font-size="1.6" fill="#f00">
<text x="149.4" y="53.3">EXTAL</text>
<text x="142.7" y="55.1" transform="rotate(90 142.7 55.1)">IRQ</text>
<text x="144.5" y="55.1" transform="rotate(90 144.5 55.1)">RESET</text>
<text x="146.3" y="55.1" transform="rotate(90 146.3 55.1)">XI RQ</text>
<text x="180.2" y="58.8" transform="rotate(-90 180.2 58.8)">Px1</text>
<text x="181.9" y="58.8" transform="rotate(-90 181.9 58.8)">Px0</text>
<text x="183.8" y="58.8" transform="rotate(-90 183.8 58.8)">Px3</text>
<text x="185.6" y="58.8" transform="rotate(-90 185.6 58.8)">Px2</text>
<text x="53.9" y="62.4" transform="rotate(90 53.9 62.4)">Px6</text>
<text x="55.7" y="62.4" transform="rotate(90 55.7 62.4)">Px7</text>
<text x="57.5" y="62.4" transform="rotate(90 57.5 62.4)">Px4</text>
<text x="59.4" y="62.4" transform="rotate(90 59.4 62.4)">Px5</text>
<text x="61.1" y="62.4" transform="rotate(90 61.1 62.4)">Px2</text>
<text x="63" y="62.4" transform="rotate(90 63 62.4)">Px3</text>
<text x="64.8" y="62.4" transform="rotate(90 64.8 62.4)">Px0</text>
<text x="66.5" y="62.4" transform="rotate(90 66.5 62.4)">Px1</text>
<text x="139" y="71.5" transform="rotate(90 139 71.5)">XTAL</text>
<text x="35.3" y="80.4">Px3</text>
<text x="35.3" y="83.8">Px7</text>
<text x="35.3" y="78.6">Px1</text>
<text x="35.3" y="82.2">Px5</text>
<text x="205.7" y="82.2">Px6</text>
<text x="205.7" y="78.6">Px4</text>
<text x="205.7" y="80.4">Px5</text>
<text x="35.3" y="89.5">Px6</text>
<text x="205.7" y="84.1">Px7</text>
<text x="35.3" y="91.1">Px4</text>
<text x="35.3" y="92.9">Px2</text>
<text x="35.3" y="94.9">Px0</text>
<text x="87.9" y="107.6">RESET</text>
<text x="133.6" y="158.4" transform="rotate(90 133.6 158.4)">RX</text>
<text x="137.2" y="158.4" transform="rotate(90 137.2 158.4)">GND</text>
<text x="139" y="158.4" transform="rotate(90 139 158.4)">PD5</text>
<text x="140.9" y="158.4" transform="rotate(90 140.9 158.4)">PD4</text>
<text x="142.7" y="158.4" transform="rotate(90 142.7 158.4)">PD2</text>
<text x="144.5" y="158.4" transform="rotate(90 144.5 158.4)">PD3</text>
<text x="146.3" y="158.4" transform="rotate(90 146.3 158.4)">VCC</text>
<text x="148.1" y="158.4" transform="rotate(90 148.1 158.4)">TX</text>
<text x="169.8" y="156.6" transform="rotate(90 169.8 156.6)">PA0</text>
<text x="171.7" y="156.6" transform="rotate(90 171.7 156.6)">PA2</text>
<text x="173.5" y="156.6" transform="rotate(90 173.5 156.6)">PA4</text>
<text x="175.3" y="156.6" transform="rotate(90 175.3 156.6)">PA6</text>
<text x="180.8" y="156.6" transform="rotate(90 180.8 156.6)">PA7</text>
<text x="182.5" y="156.6" transform="rotate(90 182.5 156.6)">PA5</text>
<text x="184.3" y="156.6" transform="rotate(90 184.3 156.6)">PA3</text>
<text x="186.2" y="156.6" transform="rotate(90 186.2 156.6)">PA1</text>
</g>
<g font-size="1.6" fill="#004080">
<text x="168.4" y="68" transform="rotate(-90 168.4 68)">E</text>
<text x="175.6" y="71" transform="rotate(-90 175.6 71)">GND</text>
<text x="177.5" y="70.5" transform="rotate(-90 177.5 70.5)">VRH</text>
<text x="179.2" y="70.2" transform="rotate(-90 179.2 70.2)">VRL</text>
<text x="164.8" y="72.4" transform="rotate(-90 164.8 72.4)">EXTAL</text>
<text x="166.5" y="75.6" transform="rotate(-90 166.5 75.6)">STRB-R/W</text>
<text x="170.2" y="74.2" transform="rotate(-90 170.2 74.2)">STRA-AS</text>
<text x="172" y="75.3" transform="rotate(-90 172 75.3)">MODA-LIR</text>
<text x="181" y="73.8" transform="rotate(-90 181 73.8)">PE7-AN 7</text>
<text x="182.9" y="73.8" transform="rotate(-90 182.9 73.8)">PE3-AN3</text>
<text x="184.7" y="73.8" transform="rotate(-90 184.7 73.8)">PE6-AN 6</text>
<text x="186.5" y="73.8" transform="rotate(-90 186.5 73.8)">PE2-AN2</text>
<text x="28.2" y="79.5">1</text>
<text x="28.2" y="81.3">2</text>
<text x="28.2" y="83.2">3</text>
<text x="152.1" y="83.2">PC1/AD1</text>
<text x="152.1" y="81.3">PC0/AD0</text>
<text x="152.1" y="79.5">XTAL</text>
<text x="173.8" y="78.2" transform="rotate(-90 173.8 78.2)">MODB-VSTBY</text>
<text x="190.2" y="79.5">PE5/AN5</text>
<text x="190.2" y="81.3">PE1/AN1</text>
<text x="190.2" y="83.2">PE4/AN4</text>
<text x="28.2" y="84.9">4</text>
<text x="28.2" y="86.8">5</text>
<text x="28.2" y="88.6">6</text>
<text x="152.1" y="88.6">PC4/AD4</text>
<text x="152.1" y="86.8">PC3/AD3</text>
<text x="152.1" y="84.9">PC2/AD2</text>
<text x="190.2" y="84.9">PE0/AN0</text>
<text x="191.7" y="86.8">PB0/A8</text>
<text x="191.7" y="88.6">PB1/A9</text>
<text x="27.1" y="95.9">10</text>
<text x="28.2" y="90.4">7</text>
<text x="28.2" y="92.2">8</text>
<text x="28.2" y="94">9</text>
<text x="152.1" y="95.9">RESET</text>
<text x="152.1" y="94">PC7/AD7</text>
<text x="152.1" y="92.2">PC6/AD6</text>
<text x="152.1" y="90.4">PC5/AD5</text>
<text x="190.6" y="90.4">PB2/A10</text>
<text x="190.6" y="92.2">PB3/A11</text>
<text x="190.6" y="94">PB4/A12</text>
<text x="190.6" y="95.9">PB5/A13</text>
<text x="152.1" y="99.4">IRQ</text>
<text x="152.1" y="97.6">XIRQ</text>
<text x="152.1" y="101.3">PD0/RXD</text>
<text x="190.6" y="97.6">PB6/A14</text>
<text x="190.6" y="99.4">PB7/A15</text>
<text x="191.1" y="101.3">PA0/IC3</text>
<text x="164.9" y="112.6" transform="rotate(-90 164.9 112.6)">PD1-TXD</text>
<text x="166.7" y="112.6" transform="rotate(-90 166.7 112.6)">PD2/MISO</text>
<text x="168.6" y="112.6" transform="rotate(-90 168.6 112.6)">PD3-MOSI</text>
<text x="170.3" y="112.3" transform="rotate(-90 170.3 112.3)">PD4-SCK</text>
<text x="172.2" y="112.5" transform="rotate(-90 172.2 112.5)">PD5-SS</text>
<text x="174" y="112.3" transform="rotate(-90 174 112.3)">VCC</text>
<text x="175.8" y="112.5" transform="rotate(-90 175.8 112.5)">PA7-PAI- OC1</text>
<text x="177.6" y="112.5" transform="rotate(-90 177.6 112.5)">PA6-OC2-OC1</text>
<text x="179.4" y="112.5" transform="rotate(-90 179.4 112.5)">PA5-OC3-O C1</text>
<text x="181.3" y="112.5" transform="rotate(-90 181.3 112.5)">PA4-OC4-OC1</text>
<text x="183" y="112.5" transform="rotate(-90 183 112.5)">PA3-OC5-OC1</text>
<text x="184.8" y="112.5" transform="rotate(-90 184.8 112.5)">PA2-IC1</text>
<text x="186.7" y="112.5" transform="rotate(-90 186.7 112.5)">PA1-IC2</text>
<text x="246.4" y="114">1</text>
<text x="86.9" y="119.4">VCC</text>
<text x="246.4" y="115.8">2</text>
<text x="246.4" y="117.5">3</text>
<text x="86.9" y="123">GND</text>
<text x="87.1" y="121.2">RST</text>
<text x="246.4" y="126.6">1</text>
<text x="246.4" y="128.5">2</text>
<text x="246.4" y="130.2">3</text>
<text x="17.4" y="133.9">1</text>
<text x="17.4" y="132.1">2</text>
<text x="246.4" y="139.3">1</text>
<text x="246.4" y="141.2">2</text>
<text x="246.4" y="142.9">3</text>
<text x="246.4" y="152">1</text>
<text x="246.4" y="153.8">2</text>
<text x="246.4" y="155.6">3</text>
<text x="133.9" y="165.9" transform="rotate(-90 133.9 165.9)">1</text>
<text x="135.7" y="165.9" transform="rotate(-90 135.7 165.9)">2</text>
<text x="137.6" y="165.9" transform="rotate(-90 137.6 165.9)">3</text>
<text x="139.4" y="165.9" transform="rotate(-90 139.4 165.9)">4</text>
<text x="141.2" y="165.9" transform="rotate(-90 141.2 165.9)">5</text>
<text x="143" y="165.9" transform="rotate(-90 143 165.9)">6</text>
<text x="144.8" y="165.9" transform="rotate(-90 144.8 165.9)">7</text>
<text x="146.6" y="165.9" transform="rotate(-90 146.6 165.9)">8</text>
<text x="148.4" y="165.9" transform="rotate(-90 148.4 165.9)">9</text>
<text x="150.3" y="166.6" transform="rotate(-90 150.3 166.6)">10</text>
<text x="170.2" y="166.6" transform="rotate(-90 170.2 166.6)">10</text>
<text x="172" y="165.9" transform="rotate(-90 172 165.9)">9</text>
<text x="173.8" y="165.9" transform="rotate(-90 173.8 165.9)">8</text>
<text x="175.6" y="165.9" transform="rotate(-90 175.6 165.9)">7</text>
<text x="177.5" y="165.9" transform="rotate(-90 177.5 165.9)">6</text>
<text x="179.2" y="165.9" transform="rotate(-90 179.2 165.9)">5</text>
<text x="181" y="165.9" transform="rotate(-90 181 165.9)">4</text>
<text x="182.9" y="165.9" transform="rotate(-90 182.9 165.9)">3</text>
<text x="184.7" y="165.9" transform="rotate(-90 184.7 165.9)">2</text>
<text x="186.5" y="165.9" transform="rotate(-90 186.5 165.9)">1</text>
<text x="246.4" y="166.5">1</text>
<text x="246.4" y="168.3">2</text>
</g>
<text font-size="1.6" fill="#00f" x="44.9" y="134.8">+</text>
<g font-size="1.3">
<text x="24.9" y="7.7">1</text>
<text x="58.4" y="7.7">2</text>
<text x="92" y="7.7">3</text>
<text x="125.6" y="7.7">4</text>
<text x="159.3" y="7.7">5</text>
<text x="192.8" y="7.7">6</text>
<text x="226.4" y="7.7">7</text>
<text x="260" y="7.7">8</text>
<text x="6.9" y="32.8">A</text>
<text x="277.4" y="32.8">A</text>
<text x="6.9" y="79.9">B</text>
<text x="277.4" y="79.9">B</text>
<text x="6.9" y="127">C</text>
<text x="277.4" y="127">C</text>
<text x="6.9" y="174.1">D</text>
<text x="277.4" y="174.1">D</text>
<text x="24.9" y="198">1</text>
<text x="58.4" y="198">2</text>
<text x="92" y="198">3</text>
<text x="125.6" y="198">4</text>
<text x="159.3" y="198">5</text>
<text x="192.8" y="198">6</text>
<text x="226.4" y="198">7</text>
<text x="260" y="198">8</text>
</g>
</svg>
